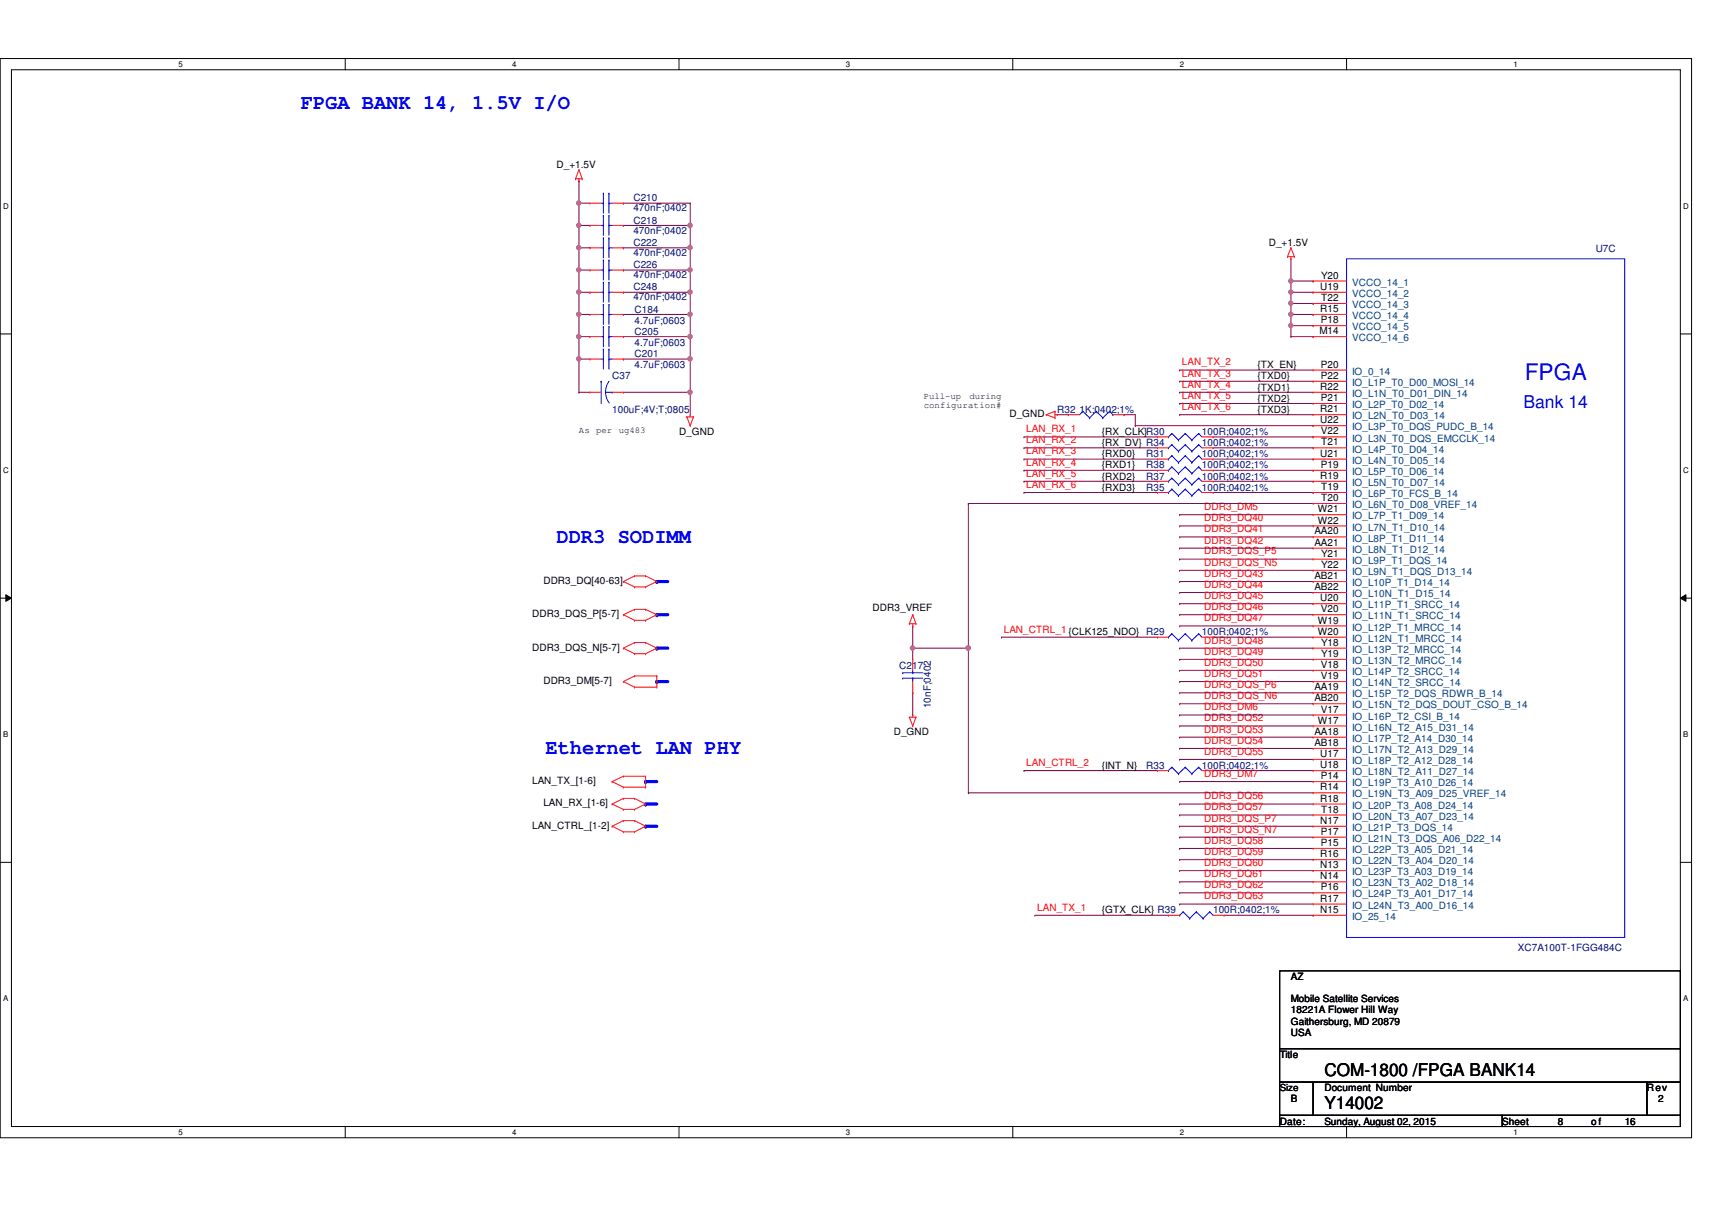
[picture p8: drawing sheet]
<svg xmlns="http://www.w3.org/2000/svg" width="297mm" height="210mm" viewBox="0 0 297 210" stroke-linecap="round" stroke-linejoin="round" font-family="sans-serif">
<path d="M0 10.2h293.5v187.2h-293.5zM2 12.1h289.5v183.4h-289.5z" fill="none" stroke="#000" stroke-width=".17"/>
<g fill="#fff">
<path d="M30.9 10.4h.8v1.5h-.8z"/>
<path d="M30.9 195.7h.8v1.5h-.8z"/>
</g>
<path d="M59.9 10.2v1.9M59.9 195.5v1.9" fill="none" stroke="#000" stroke-width=".17"/>
<g fill="#fff">
<path d="M88.9 10.4h.7v1.5h-.7z"/>
<path d="M88.9 195.7h.7v1.5h-.7z"/>
</g>
<path d="M117.8 10.2v1.9M117.8 195.5v1.9" fill="none" stroke="#000" stroke-width=".17"/>
<g fill="#fff">
<path d="M146.8 10.4h.7v1.5h-.7z"/>
<path d="M146.8 195.7h.7v1.5h-.7z"/>
</g>
<path d="M175.7 10.2v1.9M175.7 195.5v1.9" fill="none" stroke="#000" stroke-width=".17"/>
<g fill="#fff">
<path d="M204.7 10.4h.7v1.5h-.7z"/>
<path d="M204.7 195.7h.7v1.5h-.7z"/>
</g>
<path d="M233.6 10.2v1.9M233.6 195.5v1.9" fill="none" stroke="#000" stroke-width=".17"/>
<g fill="#fff">
<path d="M262.6 10.4h.8v1.5h-.8z"/>
<path d="M262.6 195.7h.8v1.5h-.8z"/>
<path d="M.5 35h1v1.5h-1z"/>
<path d="M292.1 35h.9v1.5h-.9z"/>
<path d="M.5 80.9h1v1.5h-1z"/>
<path d="M292.1 80.9h.9v1.5h-.9z"/>
</g>
<path d="M0 58h2M291.5 58h2" fill="none" stroke="#000" stroke-width=".17"/>
<g fill="#fff">
<path d="M.5 126.7h.9v1.5h-.9z"/>
<path d="M292.1 126.7h.8v1.5h-.8z"/>
</g>
<path d="M0 103.8h2M1 103.2l1 .6-1 .6zM291.5 103.8l1-.6v1.2zM291.5 103.8h2" fill="none" stroke="#000" stroke-width=".17"/>
<path d="M1 103.2l1 .6-1 .6zM291.5 103.8l1-.6v1.2z" fill="#000"/>
<g fill="#fff">
<path d="M.5 172.6h.9v1.5h-.9z"/>
<path d="M292.1 172.6h.8v1.5h-.8z"/>
</g>
<path d="M0 149.6h2M291.5 149.6h2" fill="none" stroke="#000" stroke-width=".17"/>
<path d="M224 48.8h.1M224 44.9v3.9" fill="none" stroke="#800040" stroke-width=".17"/>
<circle cx="223.9" cy="48.8" r=".38" fill="#f0f"/>
<circle cx="223.9" cy="48.8" r=".38" fill="none" stroke="#f0f" stroke-width=".17"/>
<path d="M224 50.7h.1M224 58.4h3.8M227.8 58.4h.1M227.8 48.8h.1M227.8 48.8h-3.8v1.9" fill="none" stroke="#800040" stroke-width=".17"/>
<circle cx="224" cy="50.7" r=".37" fill="#f0f"/>
<circle cx="224" cy="50.7" r=".37" fill="none" stroke="#f0f" stroke-width=".17"/>
<path d="M224 52.7h.1M227.8 50.7h.1M227.8 50.7h-3.8v2" fill="none" stroke="#800040" stroke-width=".17"/>
<circle cx="223.9" cy="52.6" r=".38" fill="#f0f"/>
<circle cx="223.9" cy="52.6" r=".38" fill="none" stroke="#f0f" stroke-width=".17"/>
<path d="M224 54.6h.1M227.8 52.7h.1M227.8 52.7h-3.8v1.9" fill="none" stroke="#800040" stroke-width=".17"/>
<circle cx="224" cy="54.5" r=".37" fill="#f0f"/>
<circle cx="224" cy="54.5" r=".37" fill="none" stroke="#f0f" stroke-width=".17"/>
<path d="M224 56.5h.1M224 56.5h3.8M227.8 54.6h.1M227.8 56.5h.1M227.8 54.6h-3.8v1.9" fill="none" stroke="#800040" stroke-width=".17"/>
<circle cx="224" cy="56.5" r=".37" fill="#f0f"/>
<circle cx="224" cy="56.5" r=".37" fill="none" stroke="#f0f" stroke-width=".17"/>
<path d="M119.8 54.6h.1M119.8 50.7v3.9M224 58.4h.1M224 56.5v1.9M195 72h.1M195 72h2" fill="none" stroke="#800040" stroke-width=".17"/>
<circle cx="119.7" cy="50.7" r=".37" fill="#f0f"/>
<circle cx="119.7" cy="50.7" r=".37" fill="none" stroke="#f0f" stroke-width=".17"/>
<path d="M100.5 54.6h.1M100.5 50.7v3.9M119.8 58.4h.1M119.8 54.6v7.7M119.8 62.3h.1" fill="none" stroke="#800040" stroke-width=".17"/>
<circle cx="100.4" cy="50.7" r=".37" fill="#f0f"/>
<circle cx="100.4" cy="50.7" r=".37" fill="none" stroke="#f0f" stroke-width=".17"/>
<path d="M100.5 58.4v3.9M100.5 62.3h.1" fill="none" stroke="#800040" stroke-width=".17"/>
<circle cx="100.4" cy="62.3" r=".38" fill="#f0f"/>
<circle cx="100.4" cy="62.3" r=".38" fill="none" stroke="#f0f" stroke-width=".17"/>
<path d="M100.5 58.4h.1M100.5 54.6v3.8" fill="none" stroke="#800040" stroke-width=".17"/>
<circle cx="100.4" cy="58.4" r=".38" fill="#f0f"/>
<circle cx="100.4" cy="58.4" r=".38" fill="none" stroke="#f0f" stroke-width=".17"/>
<path d="M108.2 68.1h11.6M119.8 68.1h.1" fill="none" stroke="#800040" stroke-width=".17"/>
<circle cx="119.7" cy="68.1" r=".38" fill="#f0f"/>
<circle cx="119.7" cy="68.1" r=".38" fill="none" stroke="#f0f" stroke-width=".17"/>
<g fill="none" stroke="#800040" stroke-width=".17">
<path d="M108.2 35.3h.1M108.2 35.3h11.6M119.8 35.3h.1M119.8 39.1h.1M119.8 35.3v11.6h-11.6M100.5 43h.1M100.5 46.9h.1M100.5 43h1.9M100.5 46.9h1.9M108.2 43h.1M108.2 46.9h.1M108.2 43h11.6"/>
<path d="M119.8 43h.1M100.5 68.1h.1M100.5 62.3h.1M100.5 68.1h1.9M100.5 62.3v5.8M119.8 62.3h.1M119.8 62.3v5.8"/>
</g>
<circle cx="119.7" cy="43" r=".38" fill="#f0f"/>
<circle cx="119.7" cy="43" r=".38" fill="none" stroke="#f0f" stroke-width=".17"/>
<path d="M100.5 31.4h.1M100.5 35.3h.1M100.5 31.4v3.9M100.5 35.3h1.9M100.5 43h.1M100.5 43v3.9" fill="none" stroke="#800040" stroke-width=".17"/>
<circle cx="100.4" cy="43" r=".38" fill="#f0f"/>
<circle cx="100.4" cy="43" r=".38" fill="none" stroke="#f0f" stroke-width=".17"/>
<path d="M119.8 46.9h.1M119.8 46.9v3.8" fill="none" stroke="#800040" stroke-width=".17"/>
<circle cx="119.7" cy="46.8" r=".37" fill="#f0f"/>
<circle cx="119.7" cy="46.8" r=".37" fill="none" stroke="#f0f" stroke-width=".17"/>
<path d="M100.5 39.1h.1M100.5 39.1v3.9" fill="none" stroke="#800040" stroke-width=".17"/>
<circle cx="100.4" cy="39.1" r=".38" fill="#f0f"/>
<circle cx="100.4" cy="39.1" r=".38" fill="none" stroke="#f0f" stroke-width=".17"/>
<path d="M100.5 35.3h.1M100.5 35.3v3.8" fill="none" stroke="#800040" stroke-width=".17"/>
<circle cx="100.4" cy="35.2" r=".37" fill="#f0f"/>
<circle cx="100.4" cy="35.2" r=".37" fill="none" stroke="#f0f" stroke-width=".17"/>
<path d="M100.5 39.1h.1M100.5 39.1h1.9M108.2 39.1h.1M108.2 39.1h11.6" fill="none" stroke="#800040" stroke-width=".17"/>
<circle cx="119.7" cy="39.1" r=".38" fill="#f0f"/>
<circle cx="119.7" cy="39.1" r=".38" fill="none" stroke="#f0f" stroke-width=".17"/>
<path d="M108.2 62.3h.1M108.2 62.3h11.6M119.8 68.1h.1M119.8 68.1v3.9" fill="none" stroke="#800040" stroke-width=".17"/>
<circle cx="119.7" cy="62.3" r=".38" fill="#f0f"/>
<circle cx="119.7" cy="62.3" r=".38" fill="none" stroke="#f0f" stroke-width=".17"/>
<path d="M100.5 46.9h.1M100.5 46.9v3.8M100.5 62.3h.1M100.5 62.3h1.9" fill="none" stroke="#800040" stroke-width=".17"/>
<circle cx="100.4" cy="46.8" r=".37" fill="#f0f"/>
<circle cx="100.4" cy="46.8" r=".37" fill="none" stroke="#f0f" stroke-width=".17"/>
<path d="M100.5 50.7h1.9M102.4 50.7h.1M108.2 50.7h.1M108.2 54.6h.1M108.2 50.7h11.6M108.2 54.6h11.6" fill="none" stroke="#800040" stroke-width=".17"/>
<circle cx="119.7" cy="54.5" r=".37" fill="#f0f"/>
<circle cx="119.7" cy="54.5" r=".37" fill="none" stroke="#f0f" stroke-width=".17"/>
<path d="M100.5 54.6h.1M100.5 54.6h1.9" fill="none" stroke="#800040" stroke-width=".17"/>
<circle cx="100.4" cy="54.5" r=".37" fill="#f0f"/>
<circle cx="100.4" cy="54.5" r=".37" fill="none" stroke="#f0f" stroke-width=".17"/>
<path d="M108.2 58.4h.1M108.2 58.4h11.6" fill="none" stroke="#800040" stroke-width=".17"/>
<circle cx="119.7" cy="58.4" r=".38" fill="#f0f"/>
<circle cx="119.7" cy="58.4" r=".38" fill="none" stroke="#f0f" stroke-width=".17"/>
<path d="M100.5 58.4h.1M100.5 58.4h1.9M204.7 97h.1M204.7 99h.1M204.7 97h23.1M204.7 99h23.1" fill="none" stroke="#800040" stroke-width=".17"/>
<path d="M114 118.3h1.9" fill="none" stroke="#00f" stroke-width=".55"/>
<circle cx="114" cy="118.3" r=".28" fill="#00f"/>
<path d="M114 100.9h1.9" fill="none" stroke="#00f" stroke-width=".55"/>
<circle cx="114" cy="100.9" r=".28" fill="#00f"/>
<path d="M114 106.7h1.9" fill="none" stroke="#00f" stroke-width=".55"/>
<circle cx="114" cy="106.7" r=".28" fill="#00f"/>
<path d="M114 112.5h1.9" fill="none" stroke="#00f" stroke-width=".55"/>
<circle cx="114" cy="112.5" r=".28" fill="#00f"/>
<g fill="none" stroke="#800040" stroke-width=".17">
<path d="M204.7 91.3h.1M204.7 93.2h.1M204.7 95.1h.1M204.7 89.3h.1M204.7 91.3h23.1M204.7 93.2h23.1M204.7 95.1h23.1M204.7 89.3h23.1M168 112.5h.1M168 112.5v25.1M204.7 100.9h.1M204.7 102.8h.1"/>
<path d="M204.7 104.8h.1M204.7 106.7h.1M204.7 108.6h.1M204.7 112.5h.1M204.7 114.4h.1M204.7 116.3h.1M204.7 118.3h.1M204.7 100.9h23.1M204.7 102.8h23.1M204.7 104.8h23.1M204.7 106.7h23.1M204.7 108.6h23.1"/>
<path d="M204.7 112.5h23.1M204.7 114.4h23.1M204.7 116.3h23.1M204.7 118.3h23.1M204.7 122.1h.1M204.7 120.2h.1M204.7 126h.1M204.7 127.9h.1M204.7 129.9h.1M204.7 131.8h.1M204.7 139.5h.1M204.7 124.1h.1"/>
<path d="M204.7 135.6h.1M204.7 122.1h23.1M204.7 120.2h23.1M204.7 126h23.1M204.7 127.9h23.1M204.7 129.9h23.1M204.7 131.8h23.1M204.7 139.5h23.1M204.7 124.1h23.1M204.7 135.6h23.1M204.7 141.4h.1M204.7 147.2h.1"/>
<path d="M204.7 149.2h.1M204.7 151.1h.1M204.7 153h.1M204.7 154.9h.1M204.7 156.9h.1M204.7 143.4h.1M204.7 145.3h.1M204.7 141.4h23.1M204.7 147.2h23.1M204.7 149.2h23.1M204.7 151.1h23.1M204.7 153h23.1"/>
<path d="M204.7 154.9h23.1M204.7 156.9h23.1M204.7 143.4h23.1M204.7 145.3h23.1"/>
</g>
<circle cx="168" cy="112.5" r=".37" fill="#f0f"/>
<circle cx="168" cy="112.5" r=".37" fill="none" stroke="#f0f" stroke-width=".17"/>
<path d="M168 87.4h.1M168 87.4h59.8M158.4 112.5h.1M158.4 112.5v1.9M158.4 120.2h.1M158.4 120.2v3.9M168 137.6h.1M168 137.6h59.8" fill="none" stroke="#800040" stroke-width=".17"/>
<path d="M112 135.6h2" fill="none" stroke="#00f" stroke-width=".55"/>
<circle cx="112" cy="135.6" r=".28" fill="#00f"/>
<path d="M112 139.5h2" fill="none" stroke="#00f" stroke-width=".55"/>
<circle cx="112" cy="139.5" r=".28" fill="#00f"/>
<path d="M112 143.4h2" fill="none" stroke="#00f" stroke-width=".55"/>
<circle cx="112" cy="143.4" r=".28" fill="#00f"/>
<g fill="none" stroke="#800040" stroke-width=".17">
<path d="M177.7 75.8h.1M177.7 77.7h.1M177.7 79.7h.1M177.7 75.8h23.1M177.7 77.7h23.1M177.7 79.7h23.1M183.4 72h2M185.4 72h.1M197 73.9h.1M197 72v1.9M197 73.9h30.8M204.7 64.2h.1"/>
<path d="M204.7 66.2h.1M204.7 68.1h.1M204.7 70h.1M204.7 72h.1M204.7 64.2h23.1M204.7 66.2h23.1M204.7 68.1h23.1M204.7 70h23.1M204.7 72h23.1M210.5 75.8h17.3M210.5 77.7h17.3M210.5 79.7h17.3"/>
<path d="M227.8 73.9h.1M227.8 75.8h.1M227.8 77.7h.1M227.8 79.7h.1M177.7 81.6h.1M177.7 83.5h.1M177.7 85.5h.1M177.7 81.6h23.1M177.7 83.5h23.1M177.7 85.5h23.1M210.5 81.6h17.3M210.5 83.5h17.3"/>
<path d="M210.5 85.5h17.3M227.8 81.6h.1M227.8 83.5h.1M227.8 85.5h.1M158.4 112.5h.1M158.4 112.5h9.6M179.6 158.8h.1M179.6 158.8h23.1M212.4 158.8h15.4M227.8 158.8h.1"/>
</g>
<circle cx="168" cy="112.5" r=".37" fill="#f0f"/>
<circle cx="168" cy="112.5" r=".37" fill="none" stroke="#f0f" stroke-width=".17"/>
<circle cx="158.3" cy="112.5" r=".37" fill="#f0f"/>
<circle cx="158.3" cy="112.5" r=".37" fill="none" stroke="#f0f" stroke-width=".17"/>
<path d="M168 87.4h.1M168 87.4v25.1M158.4 108.6h.1M158.4 108.6v3.9M173.8 110.6h.1M173.8 110.6h27M210.5 110.6h.1M210.5 110.6h17.3M177.7 133.7h.1M177.7 133.7h23.1M210.5 133.7h.1M210.5 133.7h17.3" fill="none" stroke="#800040" stroke-width=".17"/>
<g fill="none" stroke="#f00" stroke-width=".17">
<path d="M99.9 31h.1M99.9 31h1.1M100.5 31.4h.1M100.5 29.5h.1M100.5 31v.4M100.5 29.5l-.6 1.5M100.5 29.5l.5 1.5M101 31h.1M102.4 39.1h.1M102.4 35.3h.1M102.4 39.1h1.9M102.4 35.3h1.9"/>
<path d="M106.2 39.1h2M106.2 35.3h2M108.2 39.1h.1M108.2 35.3h.1M102.4 58.4h.1M102.4 50.7h.1M102.4 46.9h.1M102.4 54.6h.1M102.4 43h.1M102.4 58.4h1.9M102.4 50.7h1.9M102.4 46.9h1.9"/>
<path d="M102.4 54.6h1.9M102.4 43h1.9M106.2 58.4h2M106.2 50.7h2M106.2 46.9h2M106.2 54.6h2M106.2 43h2M108.2 58.4h.1M108.2 50.7h.1M108.2 46.9h.1M108.2 54.6h.1M108.2 43h.1"/>
<path d="M223.4 44.5h.1M223.4 44.5h1.2M224 44.9h.1M224 43h.1M224 44.5v.4M224 43l-.6 1.5M224 43l.6 1.5M224.6 44.5h.1M227.8 48.8h.1M227.8 50.7h.1M227.8 52.7h.1M227.8 54.6h.1"/>
<path d="M227.8 56.5h.1M227.8 58.4h.1M227.8 58.4h5.8M227.8 50.7h5.8M227.8 54.6h5.8M227.8 48.8h5.8M227.8 52.7h5.8M227.8 56.5h5.8M102.4 62.3h.1M102.4 68.1h.1M102.4 62.3h1.9M102.4 68.1h1.9"/>
<path d="M106.2 62.3h2M106.2 68.1h2M108.2 62.3h.1M108.2 68.1h.1M119.2 72.3h.1M119.2 72.3h1.1M119.2 72.3l.6 1.6M119.8 72h.1M119.8 73.9h.1M119.8 72v.3M120.3 72.3h.1M120.3 72.3l-.5 1.6"/>
<path d="M181.5 72h.1M181.5 72l1.5 .5M183 72.5h.1M183 71.4h.1M183 71.4v1.1M183 72h.4M183 71.4l-1.5 .6M183.4 72h.1M185.4 72h.1M185.4 72h1.9M193.1 72h1.9M195 72h.1"/>
<path d="M200.8 75.8h.1M200.8 77.7h.1M200.8 79.7h.1M200.8 75.8h1.9M200.8 77.7h1.9M200.8 79.7h1.9M208.5 75.8h2M208.5 77.7h2M208.5 79.7h2M210.5 75.8h.1M210.5 77.7h.1M210.5 79.7h.1"/>
<path d="M227.8 64.2h.1M227.8 66.2h.1M227.8 68.1h.1M227.8 70h.1M227.8 72h.1M227.8 73.9h.1M227.8 75.8h.1M227.8 77.7h.1M227.8 79.7h.1M227.8 72h5.8M227.8 75.8h5.8M227.8 77.7h5.8"/>
<path d="M227.8 79.7h5.8M227.8 64.2h5.8M227.8 66.2h5.8M227.8 68.1h5.8M227.8 70h5.8M227.8 73.9h5.8M110.1 99.9h.1M110.1 99.9l-1.9 1M110.1 99.9h1.9M112 99.9h.1M112 99.9l2 1M200.8 83.5h.1"/>
<path d="M200.8 85.5h.1M200.8 81.6h.1M200.8 83.5h1.9M200.8 85.5h1.9M200.8 81.6h1.9M208.5 83.5h2M208.5 85.5h2M208.5 81.6h2M210.5 83.5h.1M210.5 85.5h.1M210.5 81.6h.1M227.8 81.6h.1"/>
<path d="M227.8 83.5h.1M227.8 85.5h.1M227.8 87.4h.1M227.8 89.3h.1M227.8 91.3h.1M227.8 93.2h.1M227.8 95.1h.1M227.8 97h.1M227.8 99h.1M227.8 83.5h5.8M227.8 85.5h5.8M227.8 81.6h5.8"/>
<path d="M227.8 87.4h5.8M227.8 89.3h5.8M227.8 91.3h5.8M227.8 93.2h5.8M227.8 95.1h5.8M227.8 97h5.8M227.8 99h5.8M108.2 118.3h.1M108.2 100.9h.1M108.2 106.7h.1M108.2 112.5h.1M108.2 118.3l1.9 1"/>
<path d="M108.2 100.9l1.9 1M108.2 106.7l1.9 1M108.2 112.5l1.9 1M110.1 119.3h.1M110.1 117.3h.1M110.1 101.9h.1M110.1 105.7h.1M110.1 107.7h.1M110.1 111.5h.1M110.1 113.5h.1M110.1 119.3h3.9M110.1 117.3l-1.9 1"/>
<path d="M110.1 117.3h3.9M110.1 101.9h1.9M110.1 105.7l-1.9 1M110.1 105.7h1.9M110.1 107.7h1.9M110.1 111.5l-1.9 1M110.1 111.5h1.9M110.1 113.5h1.9M112 101.9h.1M112 105.7h.1M112 107.7h.1M112 111.5h.1"/>
<path d="M112 113.5h.1M112 105.7l2 1M112 111.5l2 1M114 117.3h.1M114 119.3h.1M114 100.9h.1M114 106.7h.1M114 112.5h.1M114 117.3v2M114 100.9l-2 1M114 106.7l-2 1M114 112.5l-2 1"/>
<path d="M157.8 108.2h.1M157.8 108.2h1.1M158.4 108.6h.1M158.4 106.7h.1M158.4 114.4h.1M158.4 108.2v.4M158.4 114.4v1.9M158.4 118.3v1.9M158.4 106.7l.5 1.5M158.4 106.7l-.6 1.5M158.9 108.2h.1M200.8 110.6h.1"/>
<path d="M200.8 110.6h1.9M208.5 110.6h2M210.5 110.6h.1M227.8 100.9h.1M227.8 102.8h.1M227.8 104.8h.1M227.8 106.7h.1M227.8 108.6h.1M227.8 110.6h.1M227.8 112.5h.1M227.8 114.4h.1M227.8 116.3h.1"/>
<path d="M227.8 118.3h.1M227.8 110.6h5.8M227.8 100.9h5.8M227.8 102.8h5.8M227.8 104.8h5.8M227.8 106.7h5.8M227.8 108.6h5.8M227.8 112.5h5.8M227.8 114.4h5.8M227.8 116.3h5.8M227.8 118.3h5.8M106.2 139.5h.1"/>
<path d="M106.2 135.6h.1M106.2 139.5l2 1M106.2 135.6l2 1M108.2 138.6h.1M108.2 136.6h.1M108.2 134.7h.1M108.2 138.6l-2 .9M108.2 138.6h1.9M108.2 136.6h3.8M108.2 134.7l-2 .9M108.2 134.7h3.8M110.1 138.6h.1"/>
<path d="M110.1 138.6l1.9 .9M112 139.5h.1M112 134.7h.1M112 136.6h.1M112 139.5l-1.9 1M112 134.7v1.9M157.8 124.5h.1M157.8 124.5h1.1M157.8 124.5l.6 1.5M158.4 124.1h.1M158.4 126h.1M158.4 120.2h.1"/>
<path d="M158.4 124.1v.4M158.9 124.5h.1M158.9 124.5l-.5 1.5M200.8 133.7h.1M200.8 133.7h1.9M208.5 133.7h2M210.5 133.7h.1M227.8 120.2h.1M227.8 122.1h.1M227.8 124.1h.1M227.8 126h.1M227.8 127.9h.1"/>
<path d="M227.8 129.9h.1M227.8 131.8h.1M227.8 133.7h.1M227.8 135.6h.1M227.8 137.6h.1M227.8 139.5h.1M227.8 133.7h5.8M227.8 120.2h5.8M227.8 122.1h5.8M227.8 124.1h5.8M227.8 126h5.8M227.8 127.9h5.8"/>
<path d="M227.8 129.9h5.8M227.8 131.8h5.8M227.8 135.6h5.8M227.8 137.6h5.8M227.8 139.5h5.8M106.2 143.4h.1M106.2 143.4l2 1M108.2 140.5h.1M108.2 142.4h.1M108.2 144.4h.1M108.2 140.5h1.9M108.2 142.4l-2 1"/>
<path d="M108.2 142.4h1.9M108.2 144.4h1.9M110.1 140.5h.1M110.1 142.4h.1M110.1 144.4h.1M110.1 142.4l1.9 1M112 143.4h.1M112 143.4l-1.9 1M202.7 158.8h.1M202.7 158.8h2M210.5 158.8h1.9M212.4 158.8h.1"/>
<path d="M227.8 141.4h.1M227.8 143.4h.1M227.8 145.3h.1M227.8 147.2h.1M227.8 149.2h.1M227.8 151.1h.1M227.8 153h.1M227.8 154.9h.1M227.8 156.9h.1M227.8 158.8h.1M227.8 158.8h5.8M227.8 141.4h5.8"/>
<path d="M227.8 143.4h5.8M227.8 145.3h5.8M227.8 147.2h5.8M227.8 149.2h5.8M227.8 151.1h5.8M227.8 153h5.8M227.8 154.9h5.8M227.8 156.9h5.8"/>
</g>
<path d="M222 168.5h69.5v13.5h-69.5zM222 182h69.5v5.8h-69.5zM222 187.8h5.8v5.7h-5.8zM222 193.5h38.6v2h-38.6zM227.8 187.8h57.9v5.7h-57.9zM260.6 193.5h30.9v2h-30.9zM285.7 187.8h5.8v5.7h-5.8z" fill="none" stroke="#000" stroke-width=".17"/>
<g fill="none" stroke="#00f" stroke-width=".17">
<path d="M104.3 39.1h.4M104.3 35.3h.4M104.7 39.1h.1M104.7 37.4h.1M104.7 35.3h.1M104.7 33.5h.1M104.7 33.5v3.5M104.7 37.4v3.5M105.7 37.4h.1M105.7 39.1h.1M105.7 33.5h.1M105.7 35.3h.1"/>
<path d="M105.7 33.5v3.5M105.7 37.4v3.5M105.7 39.1h.5M105.7 35.3h.5M104.3 58.4h.4M104.3 50.7h.4M104.3 46.9h.4M104.3 54.6h.4M104.3 43h.4M104.7 58.4h.1M104.7 56.7h.1M104.7 50.7h.1"/>
<path d="M104.7 49h.1M104.7 46.9h.1M104.7 45.1h.1M104.7 54.6h.1M104.7 52.8h.1M104.7 43h.1M104.7 41.3h.1M104.7 41.3v3.4M104.7 45.1v3.5M104.7 49v3.5M104.7 52.8v3.5M104.7 56.7v3.5"/>
<path d="M105.7 56.7h.1M105.7 58.4h.1M105.7 49h.1M105.7 50.7h.1M105.7 45.1h.1M105.7 46.9h.1M105.7 52.8h.1M105.7 54.6h.1M105.7 41.3h.1M105.7 43h.1M105.7 58.4h.5M105.7 41.3v3.4"/>
<path d="M105.7 45.1v3.5M105.7 49v3.5M105.7 52.8v3.5M105.7 56.7v3.5M105.7 50.7h.5M105.7 46.9h.5M105.7 54.6h.5M105.7 43h.5M233.6 44.9h48.3v117.8h-48.3zM104.3 66.2h.1M104.3 62.3h.4M104.3 66.2v3.8"/>
<path d="M104.7 62.3h.1M104.7 60.6h.1M104.7 60.6v3.5M105.1 68.1h1.1M105.7 60.6h.1M105.7 62.3h.1M105.7 66.2a3.2 3.2 0 0 0 0 3.7M105.7 60.6v3.5M105.7 62.3h.5M106.2 68.1h.1M187.9 71.4h.1M187.9 71.4l-.6 .6"/>
<path d="M187.9 71.4l1.2 1.1M189.1 72.5h.1M190.2 71.4h.1M190.2 71.4l-1.1 1.1M190.2 71.4l1.1 1.1M191.3 72.5h.1M192.5 71.4h.1M192.5 71.4l-1.2 1.1M192.5 71.4l.6 .6M193.1 72h.1M202.7 75.8h.1M202.7 77.7h.1"/>
<path d="M202.7 79.7h.1M203.3 75.2h.1M203.3 77.2h.1M203.3 79.1h.1M203.3 75.2l1.2 1.2M203.3 75.2l-.6 .6M203.3 77.2l1.2 1.1M203.3 77.2l-.6 .5M203.3 79.1l1.2 1.2M203.3 79.1l-.6 .6M204.5 76.4h.1M204.5 78.3h.1"/>
<path d="M205.7 75.2h.1M205.7 77.2h.1M205.7 79.1h.1M205.7 75.2l1.1 1.2M205.7 75.2l-1.2 1.2M205.7 77.2l1.1 1.1M205.7 77.2l-1.2 1.1M205.7 79.1l1.1 1.2M205.7 79.1l-1.2 1.2M206.8 76.4h.1M206.8 78.3h.1M208 75.2h.1"/>
<path d="M208 77.2h.1M208 79.1h.1M208 75.2l.5 .6M208 75.2l-1.2 1.2M208 77.2l.5 .5M208 77.2l-1.2 1.1M208 79.1l.5 .6M208 79.1l-1.2 1.2M202.7 83.5h.1M202.7 85.5h.1M202.7 81.6h.1M203.3 83h.1"/>
<path d="M203.3 84.9h.1M203.3 81h.1M203.3 83l1.2 1.1M203.3 83l-.6 .5M203.3 84.9l1.2 1.1M203.3 84.9l-.6 .6M203.3 81l1.2 1.2M203.3 81l-.6 .6M204.5 84.1h.1M204.5 80.3h.1M204.5 86h.1M204.5 82.2h.1"/>
<path d="M205.7 83h.1M205.7 84.9h.1M205.7 81h.1M205.7 83l1.1 1.1M205.7 83l-1.2 1.1M205.7 84.9l1.1 1.1M205.7 84.9l-1.2 1.1M205.7 81l1.1 1.2M205.7 81l-1.2 1.2M206.8 84.1h.1M206.8 80.3h.1M206.8 86h.1"/>
<path d="M206.8 82.2h.1M208 83h.1M208 84.9h.1M208 81h.1M208 83l.5 .5M208 83l-1.2 1.1M208 84.9l.5 .6M208 84.9l-1.2 1.1M208 81l.5 .6M208 81l-1.2 1.2M156.6 117.7h.1M156.6 116.8h.1"/>
<path d="M156.6 117.7h3.5M156.6 116.8h3.5M158.4 116.8h.1M158.4 117.7h.1M158.4 116.3v.5M158.4 117.7v.6M202.7 110.6h.1M203.3 110h.1M203.3 110l1.2 1.1M203.3 110l-.6 .6M204.5 111.1h.1M205.7 110h.1"/>
<path d="M205.7 110l1.1 1.1M205.7 110l-1.2 1.1M206.8 111.1h.1M208 110h.1M208 110l.5 .6M208 110l-1.2 1.1M202.7 133.7h.1M203.3 133.1h.1M203.3 133.1l1.2 1.2M203.3 133.1l-.6 .6M204.5 134.3h.1M205.7 133.1h.1"/>
<path d="M205.7 133.1l1.1 1.2M205.7 133.1l-1.2 1.2M206.8 134.3h.1M208 133.1h.1M208 133.1l.5 .6M208 133.1l-1.2 1.2M204.7 158.8h.1M205.3 158.2h.1M205.3 158.2l1.1 1.2M205.3 158.2l-.6 .6M206.4 159.4h.1M207.6 158.2h.1"/>
<path d="M207.6 158.2l1.1 1.2M207.6 158.2l-1.2 1.2M208.7 159.4h.1M209.9 158.2h.1M209.9 158.2l.6 .6M209.9 158.2l-1.2 1.2"/>
</g>
<circle cx="223.9" cy="48.8" r=".38" fill="#f0f"/>
<circle cx="223.9" cy="48.8" r=".38" fill="none" stroke="#f0f" stroke-width=".17"/>
<circle cx="224" cy="50.7" r=".37" fill="#f0f"/>
<circle cx="224" cy="50.7" r=".37" fill="none" stroke="#f0f" stroke-width=".17"/>
<circle cx="223.9" cy="52.6" r=".38" fill="#f0f"/>
<circle cx="223.9" cy="52.6" r=".38" fill="none" stroke="#f0f" stroke-width=".17"/>
<circle cx="224" cy="54.5" r=".37" fill="#f0f"/>
<circle cx="224" cy="54.5" r=".37" fill="none" stroke="#f0f" stroke-width=".17"/>
<circle cx="224" cy="56.5" r=".37" fill="#f0f"/>
<circle cx="224" cy="56.5" r=".37" fill="none" stroke="#f0f" stroke-width=".17"/>
<circle cx="119.7" cy="50.7" r=".37" fill="#f0f"/>
<circle cx="119.7" cy="50.7" r=".37" fill="none" stroke="#f0f" stroke-width=".17"/>
<circle cx="100.4" cy="50.7" r=".37" fill="#f0f"/>
<circle cx="100.4" cy="50.7" r=".37" fill="none" stroke="#f0f" stroke-width=".17"/>
<circle cx="100.4" cy="62.3" r=".38" fill="#f0f"/>
<circle cx="100.4" cy="62.3" r=".38" fill="none" stroke="#f0f" stroke-width=".17"/>
<circle cx="100.4" cy="58.4" r=".38" fill="#f0f"/>
<circle cx="100.4" cy="58.4" r=".38" fill="none" stroke="#f0f" stroke-width=".17"/>
<circle cx="119.7" cy="68.1" r=".38" fill="#f0f"/>
<circle cx="119.7" cy="68.1" r=".38" fill="none" stroke="#f0f" stroke-width=".17"/>
<circle cx="119.7" cy="43" r=".38" fill="#f0f"/>
<circle cx="119.7" cy="43" r=".38" fill="none" stroke="#f0f" stroke-width=".17"/>
<circle cx="100.4" cy="43" r=".38" fill="#f0f"/>
<circle cx="100.4" cy="43" r=".38" fill="none" stroke="#f0f" stroke-width=".17"/>
<circle cx="119.7" cy="46.8" r=".37" fill="#f0f"/>
<circle cx="119.7" cy="46.8" r=".37" fill="none" stroke="#f0f" stroke-width=".17"/>
<circle cx="100.4" cy="39.1" r=".38" fill="#f0f"/>
<circle cx="100.4" cy="39.1" r=".38" fill="none" stroke="#f0f" stroke-width=".17"/>
<circle cx="100.4" cy="35.2" r=".37" fill="#f0f"/>
<circle cx="100.4" cy="35.2" r=".37" fill="none" stroke="#f0f" stroke-width=".17"/>
<circle cx="119.7" cy="39.1" r=".38" fill="#f0f"/>
<circle cx="119.7" cy="39.1" r=".38" fill="none" stroke="#f0f" stroke-width=".17"/>
<circle cx="119.7" cy="62.3" r=".38" fill="#f0f"/>
<circle cx="119.7" cy="62.3" r=".38" fill="none" stroke="#f0f" stroke-width=".17"/>
<circle cx="100.4" cy="46.8" r=".37" fill="#f0f"/>
<circle cx="100.4" cy="46.8" r=".37" fill="none" stroke="#f0f" stroke-width=".17"/>
<circle cx="119.7" cy="54.5" r=".37" fill="#f0f"/>
<circle cx="119.7" cy="54.5" r=".37" fill="none" stroke="#f0f" stroke-width=".17"/>
<circle cx="100.4" cy="54.5" r=".37" fill="#f0f"/>
<circle cx="100.4" cy="54.5" r=".37" fill="none" stroke="#f0f" stroke-width=".17"/>
<circle cx="119.7" cy="58.4" r=".38" fill="#f0f"/>
<circle cx="119.7" cy="58.4" r=".38" fill="none" stroke="#f0f" stroke-width=".17"/>
<circle cx="168" cy="112.5" r=".37" fill="#f0f"/>
<circle cx="168" cy="112.5" r=".37" fill="none" stroke="#f0f" stroke-width=".17"/>
<circle cx="168" cy="112.5" r=".37" fill="#f0f"/>
<circle cx="168" cy="112.5" r=".37" fill="none" stroke="#f0f" stroke-width=".17"/>
<circle cx="158.3" cy="112.5" r=".37" fill="#f0f"/>
<circle cx="158.3" cy="112.5" r=".37" fill="none" stroke="#f0f" stroke-width=".17"/>
<text font-size="3.9" fill="#00f" x="264.5" y="65.9">FPGA</text>
<g font-size="3.6" fill="#00f">
<text x="52.2" y="18.9">FPGA BANK 14, 1.5V I/O</text>
<text x="96.6" y="94.2">DDR3 SODIMM</text>
<text x="94.7" y="130.9">Ethernet LAN PHY</text>
</g>
<text font-size="3" fill="#00f" x="264.3" y="70.8">Bank 14</text>
<g font-size="3">
<text x="229.8" y="186.6">COM-1800 /FPGA BANK14</text>
<text x="229.8" y="192.4">Y14002</text>
</g>
<g font-size="1.7">
<text x="96.6" y="29.2">D_+1.5V</text>
<text x="220.1" y="42.7">D_+1.5V</text>
<text x="229.1" y="50.3">U19</text>
<text x="229.2" y="48.3">Y20</text>
<text x="229.2" y="52.2">T22</text>
<text x="228.9" y="58">M14</text>
<text x="229.1" y="54.1">R15</text>
<text x="229.2" y="56.1">P18</text>
<text x="218.2" y="63.9">{TX_EN}</text>
<text x="218.2" y="65.8">{TXD0}</text>
<text x="229.2" y="63.8">P20</text>
<text x="229.2" y="65.7">P22</text>
<text x="218.2" y="67.8">{TXD1}</text>
<text x="218.2" y="69.7">{TXD2}</text>
<text x="218.2" y="71.6">{TXD3}</text>
<text x="229.1" y="67.6">R22</text>
<text x="229.1" y="71.5">R21</text>
<text x="229.2" y="69.6">P21</text>
<text x="117.8" y="75.5">D_GND</text>
<text x="175.1" y="72.4">D_GND</text>
<text x="191.2" y="75.5">{RX_CLK}R30</text>
<text x="191.2" y="77.4">{RX_DV} R34</text>
<text x="229.1" y="73.4">U22</text>
<text x="229.2" y="75.4">V22</text>
<text x="229.2" y="77.3">T21</text>
<text x="191.2" y="79.3">{RXD0}</text>
<text x="191.2" y="81.3">{RXD1}</text>
<text x="191.2" y="83.2">{RXD2}</text>
<text x="229.1" y="79.2">U21</text>
<text x="229.1" y="83.1">R19</text>
<text x="229.2" y="81.2">P19</text>
<text x="191.2" y="85.1">{RXD3}</text>
<text x="228.6" y="88.9">W21</text>
<text x="229.2" y="85">T19</text>
<text x="229.2" y="87">T20</text>
<text x="228" y="92.8">AA20</text>
<text x="228" y="94.7">AA21</text>
<text x="228.6" y="90.8">W22</text>
<text x="94.3" y="101.3">DDR3_DQ[40-63]</text>
<text x="228" y="100.5">AB21</text>
<text x="229.2" y="96.6">Y21</text>
<text x="229.2" y="98.6">Y22</text>
<text x="92.3" y="107.1">DDR3_DQS_P[5-7]</text>
<text x="151.4" y="106">DDR3_VREF</text>
<text x="228" y="102.4">AB22</text>
<text x="229.1" y="104.4">U20</text>
<text x="229.2" y="106.3">V20</text>
<text x="92.3" y="112.9">DDR3_DQS_N[5-7]</text>
<text x="185.4" y="110.2">{CLK125_NDO} R29</text>
<text x="228.6" y="108.2">W19</text>
<text x="228.6" y="110.2">W20</text>
<text x="229.2" y="112.1">Y18</text>
<text x="94.3" y="118.7">DDR3_DM[5-7]</text>
<text x="228" y="119.8">AA19</text>
<text x="229.2" y="115.9">V18</text>
<text x="229.2" y="117.9">V19</text>
<text x="229.2" y="114">Y19</text>
<text x="228" y="121.7">AB20</text>
<text x="228.6" y="125.6">W17</text>
<text x="229.2" y="123.7">V17</text>
<text x="155.1" y="127.6">D_GND</text>
<text x="228" y="127.5">AA18</text>
<text x="228" y="129.5">AB18</text>
<text x="229.1" y="131.4">U17</text>
<text x="92.3" y="136.1">LAN_TX_[1-6]</text>
<text x="191.2" y="133.4">{INT_N}</text>
<text x="229.1" y="133.3">U18</text>
<text x="229.1" y="137.2">R14</text>
<text x="229.2" y="135.2">P14</text>
<text x="92.3" y="143.8">LAN_CTRL_[1-2]</text>
<text x="94.3" y="140">LAN_RX_[1-6]</text>
<text x="229.1" y="139.1">R18</text>
<text x="229.1" y="143">N17</text>
<text x="229.2" y="141">T18</text>
<text x="229.1" y="148.8">R16</text>
<text x="229.2" y="144.9">P17</text>
<text x="229.2" y="146.8">P15</text>
<text x="229.1" y="150.7">N13</text>
<text x="229.1" y="152.6">N14</text>
<text x="229.2" y="154.5">P16</text>
<text x="191.2" y="158.5">{GTX_CLK} R39</text>
<text x="229.1" y="156.5">R17</text>
<text x="229.1" y="158.4">N15</text>
<text x="224" y="170.1">AZ</text>
<text x="224" y="173.9">Mobile Satellite Services</text>
<text x="224" y="175.9">18221A Flower Hill Way</text>
<text x="224" y="177.8">Gaithersburg, MD 20879</text>
<text x="224" y="179.7">USA</text>
<text x="222" y="183.6">Title</text>
<text x="222" y="189.3">Size</text>
<text x="224" y="191.3">B</text>
<text x="229.8" y="189.4">Document Number</text>
<text x="285.7" y="189.4">Rev</text>
<text x="287.7" y="191.3">2</text>
<text x="222" y="195.2">Date:</text>
<text x="229.8" y="195.2">Sunday, August 02, 2015</text>
<text x="260.6" y="195.2">Sheet</text>
<text x="270.3" y="195.2">8</text>
<text x="276.1" y="195.2">of</text>
<text x="281.9" y="195.2">16</text>
</g>
<g font-size="1.7" fill="#000080">
<text x="109.9" y="35">C210</text>
<text x="109.9" y="38.8">C218</text>
<text x="109.9" y="40.6">470nF;0402</text>
<text x="109.9" y="36.7">470nF;0402</text>
<text x="109.9" y="46.5">C226</text>
<text x="109.9" y="42.7">C222</text>
<text x="109.9" y="44.4">470nF;0402</text>
<text x="276.9" y="43.8">U7C</text>
<text x="109.9" y="50.4">C248</text>
<text x="109.9" y="52.1">470nF;0402</text>
<text x="109.9" y="48.3">470nF;0402</text>
<text x="110.1" y="58.1">C205</text>
<text x="110.1" y="54.3">C184</text>
<text x="110.1" y="56.2">4.7uF;0603</text>
<text x="106.2" y="65.8">C37</text>
<text x="110.1" y="60">4.7uF;0603</text>
<text x="110.1" y="62">C201</text>
<text x="110.1" y="63.9">4.7uF;0603</text>
<text x="106.2" y="71.6">100uF;4V;T;0805</text>
<text x="183.4" y="71.6">R32 1K;0402;1%</text>
<text x="208.5" y="75.5">100R;0402;1%</text>
<text x="208.5" y="77.4">100R;0402;1%</text>
<text x="198.9" y="83.2">R37</text>
<text x="198.9" y="79.3">R31</text>
<text x="198.9" y="81.3">R38</text>
<text x="208.5" y="83.2">100R;0402;1%</text>
<text x="208.5" y="79.3">100R;0402;1%</text>
<text x="208.5" y="81.3">100R;0402;1%</text>
<text x="198.9" y="85.1">R35</text>
<text x="208.5" y="85.1">100R;0402;1%</text>
<text x="208.5" y="110.2">100R;0402;1%</text>
<text x="156" y="116">C217</text>
<text x="161.5" y="122.9" transform="rotate(-90 161.5 122.9)">10nF;0402</text>
<text x="198.9" y="133.4">R33</text>
<text x="208.5" y="133.4">100R;0402;1%</text>
<text x="210.5" y="158.5">100R;0402;1%</text>
<text x="263.4" y="165.1">XC7A100T-1FGG484C</text>
</g>
<g font-size="1.7" fill="#004080">
<text x="234.6" y="49.6">VCCO_14_1</text>
<text x="234.6" y="51.5">VCCO_14_2</text>
<text x="234.6" y="53.5">VCCO_14_3</text>
<text x="234.6" y="55.4">VCCO_14_4</text>
<text x="234.6" y="57.3">VCCO_14_5</text>
<text x="234.6" y="59.2">VCCO_14_6</text>
<text x="234.6" y="65">IO_0_14</text>
<text x="234.6" y="67">IO_L1P_T0_D00_MOSI_14</text>
<text x="234.6" y="68.9">IO_L1N_T0_D01_DIN_14</text>
<text x="234.6" y="70.8">IO_L2P_T0_D02_14</text>
<text x="234.6" y="72.8">IO_L2N_T0_D03_14</text>
<text x="234.6" y="74.7">IO_L3P_T0_DQS_PUDC_B_14</text>
<text x="234.6" y="76.6">IO_L3N_T0_DQS_EMCCLK_14</text>
<text x="234.6" y="78.5">IO_L4P_T0_D04_14</text>
<text x="234.6" y="80.5">IO_L4N_T0_D05_14</text>
<text x="234.6" y="82.4">IO_L5P_T0_D06_14</text>
<text x="234.6" y="84.3">IO_L5N_T0_D07_14</text>
<text x="234.6" y="86.3">IO_L6P_T0_FCS_B_14</text>
<text x="234.6" y="88.2">IO_L6N_T0_D08_VREF_14</text>
<text x="234.6" y="90.1">IO_L7P_T1_D09_14</text>
<text x="234.6" y="92.1">IO_L7N_T1_D10_14</text>
<text x="234.6" y="94">IO_L8P_T1_D11_14</text>
<text x="234.6" y="95.9">IO_L8N_T1_D12_14</text>
<text x="234.6" y="97.8">IO_L9P_T1_DQS_14</text>
<text x="234.6" y="99.8">IO_L9N_T1_DQS_D13_14</text>
<text x="234.6" y="101.7">IO_L10P_T1_D14_14</text>
<text x="234.6" y="103.6">IO_L10N_T1_D15_14</text>
<text x="234.6" y="105.6">IO_L11P_T1_SRCC_14</text>
<text x="234.6" y="107.5">IO_L11N_T1_SRCC_14</text>
<text x="234.6" y="109.4">IO_L12P_T1_MRCC_14</text>
<text x="234.6" y="111.4">IO_L12N_T1_MRCC_14</text>
<text x="234.6" y="113.3">IO_L13P_T2_MRCC_14</text>
<text x="234.6" y="115.2">IO_L13N_T2_MRCC_14</text>
<text x="234.6" y="117.1">IO_L14P_T2_SRCC_14</text>
<text x="234.6" y="119.1">IO_L14N_T2_SRCC_14</text>
<text x="234.6" y="121">IO_L15P_T2_DQS_RDWR_B_14</text>
<text x="234.6" y="122.9">IO_L15N_T2_DQS_DOUT_CSO_B_14</text>
<text x="234.6" y="124.9">IO_L16P_T2_CSI_B_14</text>
<text x="234.6" y="126.8">IO_L16N_T2_A15_D31_14</text>
<text x="234.6" y="128.7">IO_L17P_T2_A14_D30_14</text>
<text x="234.6" y="130.7">IO_L17N_T2_A13_D29_14</text>
<text x="234.6" y="132.6">IO_L18P_T2_A12_D28_14</text>
<text x="234.6" y="134.5">IO_L18N_T2_A11_D27_14</text>
<text x="234.6" y="136.4">IO_L19P_T3_A10_D26_14</text>
<text x="234.6" y="138.4">IO_L19N_T3_A09_D25_VREF_14</text>
<text x="234.6" y="140.3">IO_L20P_T3_A08_D24_14</text>
<text x="234.6" y="142.2">IO_L20N_T3_A07_D23_14</text>
<text x="234.6" y="144.2">IO_L21P_T3_DQS_14</text>
<text x="234.6" y="146.1">IO_L21N_T3_DQS_A06_D22_14</text>
<text x="234.6" y="148">IO_L22P_T3_A05_D21_14</text>
<text x="234.6" y="150">IO_L22N_T3_A04_D20_14</text>
<text x="234.6" y="151.9">IO_L23P_T3_A03_D19_14</text>
<text x="234.6" y="153.8">IO_L23N_T3_A02_D18_14</text>
<text x="234.6" y="155.7">IO_L24P_T3_A01_D17_14</text>
<text x="234.6" y="157.7">IO_L24N_T3_A00_D16_14</text>
<text x="234.6" y="159.6">IO_25_14</text>
</g>
<g font-size="1.7" fill="#f00">
<text x="205.1" y="63.4">LAN_TX_2</text>
<text x="205.1" y="65.4">LAN_TX_3</text>
<text x="205.1" y="67.3">LAN_TX_4</text>
<text x="205.1" y="69.2">LAN_TX_5</text>
<text x="205.1" y="71.2">LAN_TX_6</text>
<text x="178.1" y="75">LAN_RX_1</text>
<text x="178.1" y="76.9">LAN_RX_2</text>
<text x="178.1" y="78.9">LAN_RX_3</text>
<text x="178.1" y="80.8">LAN_RX_4</text>
<text x="178.1" y="82.7">LAN_RX_5</text>
<text x="178.1" y="84.7">LAN_RX_6</text>
<text x="208.9" y="88.5">DDR3_DM5</text>
<text x="208.9" y="90.5">DDR3_DQ40</text>
<text x="208.9" y="92.4">DDR3_DQ41</text>
<text x="208.9" y="94.3">DDR3_DQ42</text>
<text x="208.9" y="96.2">DDR3_DQS_P5</text>
<text x="208.9" y="98.2">DDR3_DQS_N5</text>
<text x="208.9" y="100.1">DDR3_DQ43</text>
<text x="208.9" y="102">DDR3_DQ44</text>
<text x="208.9" y="104">DDR3_DQ45</text>
<text x="208.9" y="105.9">DDR3_DQ46</text>
<text x="208.9" y="107.8">DDR3_DQ47</text>
<text x="174.2" y="109.8">LAN_CTRL_1</text>
<text x="208.9" y="111.7">DDR3_DQ48</text>
<text x="208.9" y="113.6">DDR3_DQ49</text>
<text x="208.9" y="115.5">DDR3_DQ50</text>
<text x="208.9" y="117.5">DDR3_DQ51</text>
<text x="208.9" y="119.4">DDR3_DQS_P6</text>
<text x="208.9" y="121.3">DDR3_DQS_N6</text>
<text x="208.9" y="125.2">DDR3_DQ52</text>
<text x="208.9" y="123.3">DDR3_DM6</text>
<text x="208.9" y="127.1">DDR3_DQ53</text>
<text x="208.9" y="129.1">DDR3_DQ54</text>
<text x="208.9" y="131">DDR3_DQ55</text>
<text x="178.1" y="132.9">LAN_CTRL_2</text>
<text x="208.9" y="134.8">DDR3_DM7</text>
<text x="208.9" y="138.7">DDR3_DQ56</text>
<text x="208.9" y="140.6">DDR3_DQ57</text>
<text x="208.9" y="142.6">DDR3_DQS_P7</text>
<text x="208.9" y="146.4">DDR3_DQ58</text>
<text x="208.9" y="148.4">DDR3_DQ59</text>
<text x="208.9" y="144.5">DDR3_DQS_N7</text>
<text x="208.9" y="150.3">DDR3_DQ60</text>
<text x="208.9" y="152.2">DDR3_DQ61</text>
<text x="208.9" y="154.1">DDR3_DQ62</text>
<text x="180" y="158">LAN_TX_1</text>
<text x="208.9" y="156.1">DDR3_DQ63</text>
</g>
<g font-size="1.6">
<text x="160.3" y="69.3">Pull-up</text>
<text x="160.3" y="70.9">configuration#</text>
<text x="168.2" y="69.3">during</text>
<text x="100.5" y="75.1">As per</text>
<text x="107.4" y="75.1">ug483</text>
</g>
<g font-size="1.4">
<text x="30.9" y="11.6">5</text>
<text x="88.9" y="11.6">4</text>
<text x="146.8" y="11.6">3</text>
<text x="204.7" y="11.6">2</text>
<text x="262.6" y="11.6">1</text>
<text x=".5" y="36.2">D</text>
<text x="292.1" y="36.2">D</text>
<text x=".5" y="82.1">C</text>
<text x="292.1" y="82.1">C</text>
<text x=".5" y="127.9">B</text>
<text x="292.1" y="127.9">B</text>
<text x=".5" y="173.8">A</text>
<text x="292.1" y="173.8">A</text>
<text x="30.9" y="196.9">5</text>
<text x="88.9" y="196.9">4</text>
<text x="146.8" y="196.9">3</text>
<text x="204.7" y="196.9">2</text>
<text x="262.6" y="196.9">1</text>
</g>
</svg>
